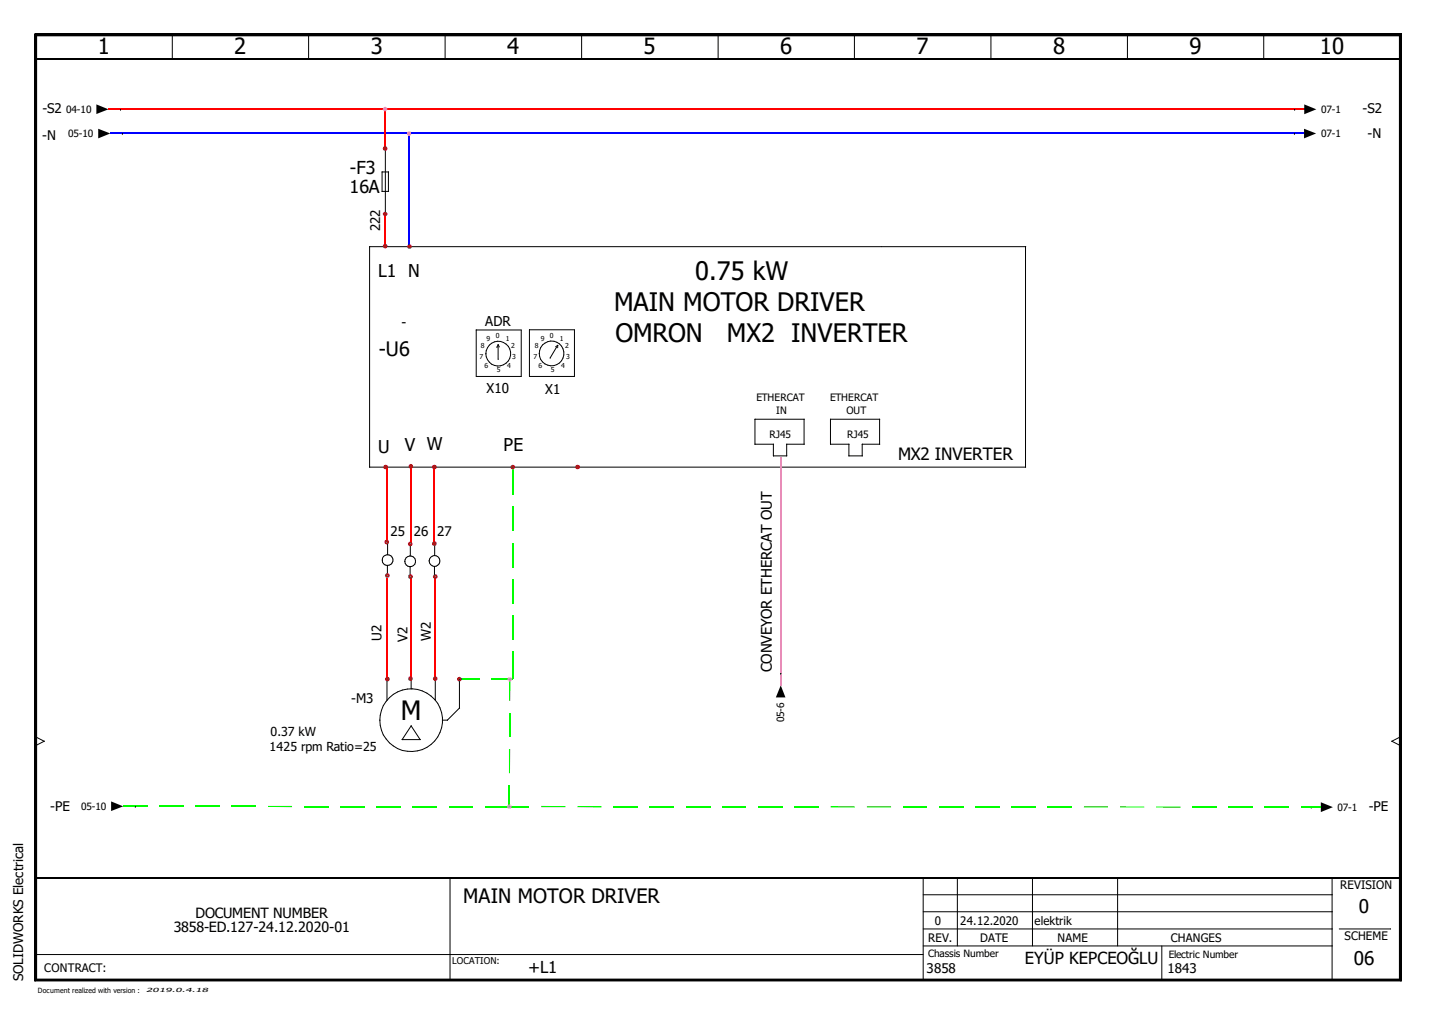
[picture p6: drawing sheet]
<svg xmlns="http://www.w3.org/2000/svg" width="297mm" height="210mm" viewBox="0 0 297 210" stroke-linecap="round" stroke-linejoin="round" font-family="sans-serif">
<path d="M0 0h297v209.9h-297z" fill="none" stroke="#fff" stroke-width=".21"/>
<g fill="none" stroke="#000" stroke-width=".21">
<path d="M7.2 7l.4 .4zM7.2 7h282.6zM7.2 7v195.9zM7.2 7h282.6v195.9h-282.6zM7.6 7.4h281.9zM7.6 7.4v195.1zM7.6 7.4h281.9v195.1h-281.9zM35.7 7.2l-.1 4.9M63.9 7.2l-.1 4.9M92.1 7.2v4.9M120.4 7.2l-.1 4.9M148.6 7.2l-.1 4.9"/>
<path d="M176.8 7.2l-.1 4.9M205 7.2v4.9M233.3 7.2l-.1 4.9M261.4 7.2v4.9M289.5 7.4v195.1zM289.8 7l-.3 .4zM289.8 7v195.9zM25.3 27.6h.1M267.8 27.6h.1M212.1 51v45.6M212.2 51h-135.7v45.6h135.7M98.5 68.2h9.3v9.7h-9.3z"/>
<path d="M100.5 73.2h.1M102.8 71.8h.1M103 71.3l.3 .5M103 71.3h.1M103 71.3l-.2 .5M103 71.7l.1 2.6M109.5 68.2h9.3v9.7h-9.3zM111.5 73.1h.1M115.1 71.8l-1.3 2.2M115.4 71.4l-.5 .3M115.4 71.4h.1M115.4 71.5v.4"/>
<path d="M115.4 71.5h.1M166.3 86.7v5.2M166.4 86.7h-10.2v5.2h3.8v2.4h2.8M166.4 91.9h-3.7v2.4M181.9 86.7v5.2M182 86.7h-10.2v5.2h3.8v2.4h2.8M182 91.9h-3.7v2.4M79.1 115.8h.1M80.1 117v1.8M80.1 117h.1M80.2 112.4v2.3M83.7 116.1h.1"/>
<path d="M84.9 117.2l-.1 1.8M84.9 112.6v2.4M88.8 116h.1M89.9 117.2v1.8M90 112.6l-.1 2.3M7.4 152.4l1.7 .9M9.1 153.3l-1.7 .9M9.1 153.3h.1M78.6 148.9h.1M80 140.5l.1 4.3M85 140.5v2M85 142.5h.1"/>
<path d="M85 150.1l1.9 2.9h-3.7zM85 150.1h.1M90 140.5l.1 4.3M91.5 148.9h1.1M95 146.4l-2.5 2.5M95 146.4h.1M95.1 140.5l-.1 5.9M287.9 153.3l1.8 .9M287.9 153.3h.1M289.6 152.4l-1.7 .9M28 166.8h.1M271.2 166.9h.1"/>
<path d="M7.4 197.4h183.6M93.1 181.5v21.2M191 195.6h84.6M191 192.1h84.6M191 188.6h84.6M191 185h84.6M191 181.5v21.2M198.1 181.5l-.1 14.1M213.6 181.5v14.1M231.2 181.5v14.1M240.3 195.6l.1 7.1M275.6 181.5l-.1 21.2"/>
<path d="M277 192.1h10.7M7.2 202.9h282.6zM7.6 202.5l-.4 .4zM7.6 202.5h281.9zM289.5 202.5l.3 .4z"/>
<circle cx="103.1" cy="73.1" r="2.56"/>
<circle cx="114.1" cy="73.1" r="2.56"/>
<circle cx="80.2" cy="115.8" r="1.11"/>
<circle cx="84.8" cy="116.1" r="1.11"/>
<circle cx="89.9" cy="116" r="1.12"/>
<circle cx="85.1" cy="148.9" r="6.5"/>
</g>
<path d="M7.2 7.2h282.6M7.2 202.7h282.6" fill="none" stroke="#000" stroke-width=".38"/>
<path d="M7.2 7l.4 .4zM289.8 7l-.3 .4zM20.3 26.6l2.5 1-2.5 1zM269.7 26.6l2.5 1-2.5 1zM23 165.7l2.5 1.1-2.5 .9zM273.2 165.9l2.5 1-2.5 1zM7.6 202.5l-.4 .4zM289.5 202.5l.3 .4z" fill="#000"/>
<path d="M7.4 7v195.9M7.4 12.1h282.2M289.6 7v195.9M7.4 181.5h282.2" fill="none" stroke="#000" stroke-width=".34"/>
<g fill="none" stroke="#0f0" stroke-width=".25">
<path d="M106.1 96.6v5.7M106.1 104.8v5M106.1 112.3v5M106.1 119.8v5M106.1 127.3v4.9M106.1 134.7v5.8M105.4 147.4v5M105.4 154.9v5M105.4 140.5v4.4M25.5 166.8h5M33 166.8h5M40.5 166.8h5"/>
<path d="M48 166.8h5M55.5 166.8h4.9M62.9 166.8h5M70.4 166.8h5M77.9 166.8h5M85.4 166.8h5M92.9 166.8h4.9M100.3 166.8h5.1M105.4 162.4v4.4"/>
</g>
<path d="M22.8 27.6h246.9M84.6 27.4v23.4" fill="none" stroke="#00f" stroke-width=".25"/>
<path d="M79.7 22.6v8.1M79.7 22.6h190.1M79.7 44.2v6.7M80 96.4v15.7M89.9 96.6v15.8M80.1 119.5v21M84.9 119.3v21M90 119.3v21" fill="none" stroke="#f00" stroke-width=".25"/>
<path d="M85 96.4v15.9" fill="none" stroke="#f00" stroke-width=".21"/>
<path d="M95.3 140.5h3.8M101.6 140.5h3.8" fill="none" stroke="#0f0" stroke-width=".21"/>
<path d="M105.4 140.4h.7v.2h-.7z" fill-rule="evenodd" fill="#0f0"/>
<g fill="none" stroke="#0f0" stroke-width=".25">
<path d="M105.4 166.8h4.1M112 166.8h5M119.4 166.8h5M126.9 166.8h5M134.4 166.8h5M141.9 166.8h5M149.4 166.8h4.9M156.8 166.8h5M164.3 166.8h5M171.8 166.8h5M179.3 166.9h5M186.8 166.9h5"/>
<path d="M194.3 166.9h5M201.8 166.9h5M209.3 166.9h4.9M216.7 166.9h5M224.2 166.9h5M231.7 166.9h5M239.2 166.9h5M246.7 166.9h5M254.2 166.9h5M261.6 166.9h5M269.1 166.9h4.1"/>
</g>
<path d="M24.9 22.6h.1M79 35.6h1.3v4h-1.3zM79.7 30.9l.1 13.3M267.8 22.6h.1M161.5 139.2h.1" fill="none" stroke="#000" stroke-width=".21"/>
<path d="M161.5 94.4v47.4" fill="none" stroke="#ff7fbf" stroke-width=".21"/>
<path d="M19.9 21.6l2.5 1-2.5 1zM269.8 21.6l2.5 1-2.5 1zM161.5 141.7l1 2.5h-2z" fill="#000"/>
<path d="M22.4 22.6h57.3" fill="none" stroke="#f00" stroke-width=".25"/>
<g fill="#a50000">
<path d="M119.5 96.6l.3-.4 .2 .4z"/>
<path d="M119.5 96.1l.3 .1-.3 .4z"/>
<path d="M119.1 96.2l.4-.1v.4z"/>
<path d="M119.1 96.2l.3 .4h-.4z"/>
<path d="M119 96.6h.4l-.3 .3z"/>
<path d="M119.4 96.6l.1 .5-.4-.2z"/>
<path d="M119.5 96.6l.3 .3-.3 .2z"/>
<path d="M119.5 96.6h.5l-.2 .3z"/>
<path d="M106.1 96.6l.3-.3 .2 .3z"/>
<path d="M106.1 96.1l.3 .2-.3 .3z"/>
<path d="M105.7 96.3l.4-.2v.5z"/>
<path d="M105.7 96.3l.3 .3h-.4z"/>
<path d="M105.6 96.6h.4l-.3 .3z"/>
<path d="M105.7 96.9l.4-.3v.5z"/>
<path d="M106.1 96.6l.3 .3-.3 .2z"/>
<path d="M106.1 96.6h.5l-.2 .3z"/>
</g>
<g fill="#ff7fdf">
<path d="M105.8 140.1l.2 .4h-.5z"/>
<path d="M105.4 140l.4 .1-.3 .4z"/>
<path d="M105.1 140.1l.3-.1v.4z"/>
<path d="M105.1 140.1l.3 .4h-.5z"/>
<path d="M104.9 140.5h.5l-.3 .3z"/>
<path d="M105.1 140.8l.3-.3v.5z"/>
<path d="M105.4 140.5l.4 .3-.4 .2z"/>
<path d="M105.5 140.5h.5l-.2 .3z"/>
<path d="M105.4 166.8l.3-.3 .2 .3z"/>
<path d="M105.4 166.3l.3 .2-.3 .3z"/>
<path d="M105 166.5l.4-.2v.5z"/>
<path d="M105 166.5l.3 .3h-.4z"/>
<path d="M104.9 166.8h.4l-.3 .4z"/>
<path d="M105.3 166.8l.1 .5-.4-.1z"/>
<path d="M105.4 166.8l.3 .4-.3 .1z"/>
<path d="M105.4 166.8h.5l-.2 .4z"/>
</g>
<g fill="#a50000">
<path d="M95.4 140.1l.1 .4h-.4z"/>
<path d="M95 140l.4 .1-.3 .3z"/>
<path d="M94.7 140.1l.3-.1v.4z"/>
<path d="M94.7 140.1l.3 .4h-.5z"/>
<path d="M94.5 140.5h.5l-.3 .3z"/>
<path d="M94.7 140.8l.3-.3v.5z"/>
<path d="M95 140.5l.4 .3-.4 .2z"/>
<path d="M95.1 140.5h.4l-.1 .3z"/>
<path d="M90.1 140.3l.3-.3 .1 .3z"/>
<path d="M90 139.8l.4 .2-.3 .3z"/>
<path d="M89.7 140l.3-.2v.5z"/>
<path d="M89.7 140l.3 .3h-.5z"/>
<path d="M89.5 140.3l.5 .1-.3 .3z"/>
<path d="M90 140.4v.4l-.3-.1z"/>
<path d="M90 140.4l.4 .3-.4 .1z"/>
<path d="M90.1 140.3h.4l-.1 .4z"/>
<path d="M90.4 118.9l.1 .4h-.4z"/>
<path d="M90 118.7l.4 .2-.3 .3z"/>
<path d="M89.7 118.9l.3-.2v.5z"/>
<path d="M89.7 118.9l.3 .4h-.5z"/>
<path d="M89.5 119.3h.5l-.3 .3z"/>
<path d="M90 119.3v.4l-.3-.1z"/>
<path d="M90 119.3l.4 .3-.4 .1z"/>
<path d="M90.1 119.3h.4l-.1 .3z"/>
<path d="M89.9 112.4l.3-.3 .1 .3z"/>
<path d="M89.9 111.9l.3 .2-.3 .3z"/>
<path d="M89.5 112.1l.4-.2v.5z"/>
<path d="M89.5 112.1l.3 .3h-.4z"/>
<path d="M89.4 112.4h.4l-.3 .4z"/>
<path d="M89.8 112.4l.1 .5-.4-.1z"/>
<path d="M89.9 112.4l.3 .4-.3 .1z"/>
<path d="M89.9 112.4h.4l-.1 .4z"/>
<path d="M89.9 96.5l.3-.3 .1 .4z"/>
<path d="M89.9 96.1l.3 .1-.3 .3z"/>
<path d="M89.5 96.2l.4-.1v.4z"/>
<path d="M89.5 96.2l.3 .3-.4 .1z"/>
<path d="M89.4 96.6h.4l-.3 .3z"/>
<path d="M89.5 96.9l.4-.3v.5z"/>
<path d="M89.9 96.6l.3 .3-.3 .2z"/>
<path d="M89.9 96.6h.4l-.1 .3z"/>
<path d="M85 96.4l.3-.3 .2 .3z"/>
<path d="M85 95.9l.3 .2-.3 .3z"/>
<path d="M84.6 96.1l.4-.2v.5z"/>
<path d="M84.6 96.1l.3 .3h-.4z"/>
<path d="M84.5 96.4l.5 .1-.4 .3z"/>
<path d="M84.6 96.8l.4-.3v.4z"/>
<path d="M85 96.5l.3 .3-.3 .1z"/>
<path d="M85 96.5l.5-.1-.2 .4z"/>
<path d="M85 140.3l.3-.3 .1 .3z"/>
<path d="M84.9 139.8l.4 .2-.3 .3z"/>
<path d="M84.5 140l.4-.2v.5z"/>
<path d="M84.5 140l.4 .3h-.5z"/>
<path d="M84.4 140.3l.5 .1-.4 .3z"/>
<path d="M84.5 140.7l.4-.3v.4z"/>
<path d="M84.9 140.4l.4 .3-.4 .1z"/>
<path d="M85 140.3h.4l-.1 .4z"/>
<path d="M85.3 118.9l.1 .4h-.4z"/>
<path d="M84.9 118.7l.4 .2-.3 .3z"/>
<path d="M84.5 118.9l.4-.2v.5z"/>
<path d="M84.5 118.9l.4 .4h-.5z"/>
<path d="M84.4 119.3h.5l-.4 .3z"/>
<path d="M84.9 119.3v.4l-.4-.1z"/>
<path d="M85 119.3l.3 .3-.4 .1z"/>
<path d="M85 119.3h.4l-.1 .3z"/>
<path d="M84.9 112.4l.3-.3 .1 .4z"/>
<path d="M84.9 112l.3 .1-.3 .3z"/>
<path d="M84.5 112.1l.4-.1v.4z"/>
<path d="M84.5 112.1l.3 .4h-.4z"/>
<path d="M84.4 112.5h.4l-.3 .4z"/>
<path d="M84.8 112.5l.1 .5-.4-.1z"/>
<path d="M84.9 112.5l.3 .4-.3 .1z"/>
<path d="M84.9 112.5h.4l-.1 .4z"/>
<path d="M85 50.6l.2 .4h-.5z"/>
<path d="M84.7 50.5l.3 .1-.3 .4z"/>
<path d="M84.4 50.6l.3-.1v.5z"/>
<path d="M84.4 50.6l.3 .4h-.5z"/>
<path d="M84.2 51h.5l-.3 .4z"/>
<path d="M84.7 51v.5l-.3-.1z"/>
<path d="M84.7 51.1l.3 .3-.3 .1z"/>
<path d="M84.7 51h.5l-.2 .4z"/>
</g>
<g fill="#ff7fdf">
<path d="M84.7 27.6l.3-.3 .1 .3z"/>
<path d="M84.6 27.1l.4 .2-.3 .3z"/>
<path d="M84.3 27.3l.3-.2v.5z"/>
<path d="M84.3 27.3l.3 .3h-.5z"/>
<path d="M84.1 27.6h.5l-.3 .4z"/>
<path d="M84.6 27.6v.5l-.3-.1z"/>
<path d="M84.6 27.7l.4 .3-.4 .1z"/>
<path d="M84.7 27.6h.4l-.1 .4z"/>
</g>
<g fill="#a50000">
<path d="M80.5 140.1l.1 .4h-.4z"/>
<path d="M80.1 140l.4 .1-.3 .3z"/>
<path d="M79.8 140.1l.3-.1v.4z"/>
<path d="M79.8 140.1l.3 .4h-.5z"/>
<path d="M79.6 140.5h.5l-.3 .3z"/>
<path d="M80.1 140.5v.5l-.3-.2z"/>
<path d="M80.1 140.5l.4 .3-.4 .2z"/>
<path d="M80.2 140.5h.4l-.1 .3z"/>
<path d="M80.5 118.7l.1 .3h-.4z"/>
<path d="M80.1 118.5l.4 .2-.3 .3z"/>
<path d="M79.8 118.7l.3-.2v.5z"/>
<path d="M79.8 118.7l.3 .3h-.5z"/>
<path d="M79.6 119h.5l-.3 .4z"/>
<path d="M80.1 119v.5l-.3-.1z"/>
<path d="M80.2 119l.3 .4-.4 .1z"/>
<path d="M80.2 119h.4l-.1 .4z"/>
<path d="M80 112.1l.3-.3 .2 .3z"/>
<path d="M80 111.6l.3 .2-.3 .3z"/>
<path d="M79.6 111.8l.4-.2v.5z"/>
<path d="M79.6 111.8l.4 .3h-.5z"/>
<path d="M79.5 112.1h.5l-.4 .3z"/>
<path d="M79.6 112.4l.4-.3v.5z"/>
<path d="M80 112.1l.3 .3-.3 .2z"/>
<path d="M80 112.1h.5l-.2 .3z"/>
<path d="M79.8 96.6l.3-.4 .2 .4z"/>
<path d="M79.8 96.1l.3 .1-.3 .4z"/>
<path d="M79.4 96.2l.4-.1v.4z"/>
<path d="M79.4 96.2l.3 .4h-.4z"/>
<path d="M79.3 96.6h.4l-.3 .3z"/>
<path d="M79.7 96.6l.1 .5-.4-.2z"/>
<path d="M79.8 96.6l.3 .3-.3 .2z"/>
<path d="M79.8 96.6h.5l-.2 .3z"/>
<path d="M79.7 50.8l.3-.3 .2 .4z"/>
<path d="M79.7 50.4l.3 .1-.3 .3z"/>
<path d="M79.3 50.5l.4-.1v.4z"/>
<path d="M79.3 50.5l.3 .4h-.4z"/>
<path d="M79.2 50.9h.4l-.3 .4z"/>
<path d="M79.6 50.9l.1 .5-.4-.1z"/>
<path d="M79.7 50.9l.3 .4-.3 .1z"/>
<path d="M79.7 50.9h.5l-.2 .4z"/>
<path d="M79.7 44.2l.3-.3 .2 .3z"/>
<path d="M79.7 43.8l.3 .1-.3 .3z"/>
<path d="M79.3 43.9l.4-.1v.4z"/>
<path d="M79.3 43.9l.3 .3h-.4z"/>
<path d="M79.2 44.2l.4 .1-.3 .3z"/>
<path d="M79.6 44.3l.1 .4-.4-.1z"/>
<path d="M79.7 44.3l.3 .3-.3 .1z"/>
<path d="M79.7 44.2h.5l-.2 .4z"/>
<path d="M80 30.4l.2 .3h-.5z"/>
<path d="M79.7 30.2l.3 .2-.3 .3z"/>
<path d="M79.3 30.4l.4-.2v.4z"/>
<path d="M79.3 30.4l.3 .3h-.4z"/>
<path d="M79.2 30.7h.4l-.3 .4z"/>
<path d="M79.6 30.7l.1 .5-.4-.1z"/>
<path d="M79.7 30.7l.3 .4-.3 .1z"/>
<path d="M79.7 30.7h.5l-.2 .4z"/>
</g>
<g fill="#ff7fdf">
<path d="M79.7 22.5l.3-.3 .2 .4z"/>
<path d="M79.7 22.1l.3 .1-.3 .3z"/>
<path d="M79.3 22.2l.4-.1v.4z"/>
<path d="M79.3 22.2l.3 .4h-.4z"/>
<path d="M79.2 22.6h.4l-.3 .3z"/>
<path d="M79.6 22.6l.1 .5-.4-.2z"/>
<path d="M79.7 22.6l.3 .3-.3 .2z"/>
<path d="M79.7 22.6h.5l-.2 .3z"/>
</g>
<text font-size="5.5" x="82.9" y="148.9">M</text>
<g font-size="5.3">
<text x="143.8" y="57.8">0.75 kW</text>
<text x="127" y="64.3">MAIN MOTOR DRIVER</text>
<text x="127.3" y="70.7">OMRON</text>
<text x="150.4" y="70.7">MX2 INVERTER</text>
</g>
<g font-size="4.6">
<text x="20.2" y="11.3">1</text>
<text x="48.5" y="11.3">2</text>
<text x="76.7" y="11.3">3</text>
<text x="104.9" y="11.3">4</text>
<text x="133.1" y="11.3">5</text>
<text x="161.4" y="11.3">6</text>
<text x="189.6" y="11.3">7</text>
<text x="217.8" y="11.3">8</text>
<text x="246" y="11.3">9</text>
<text x="273" y="11.3">10</text>
</g>
<g font-size="4.1">
<text x="78.4" y="73.6">-U6</text>
<text x="95.8" y="186.7">MAIN MOTOR DRIVER</text>
</g>
<g font-size="3.9">
<text x="281.1" y="188.8">0</text>
<text x="280" y="199.5">06</text>
</g>
<g font-size="3.7">
<text x="72.4" y="35.9">-F3</text>
<text x="72.3" y="39.8">16A</text>
</g>
<g font-size="3.6">
<text x="78.2" y="57.4">L1 N</text>
<text x="78.2" y="93.6">U</text>
<text x="83.7" y="93.2">V W</text>
<text x="104.2" y="93.3">PE</text>
</g>
<text font-size="3.5" x="185.8" y="95.1">MX2 INVERTER</text>
<g font-size="3.4">
<text x="109.3" y="201.1">+L1</text>
<text x="212" y="199.4">EYÜP KEPCEOĞLU</text>
</g>
<text font-size="3" x="159.6" y="139" transform="rotate(-90 159.6 139)">CONVEYOR ETHERCAT OUT</text>
<g font-size="2.9">
<text x="40.5" y="189.8">DOCUMENT NUMBER</text>
<text x="35.9" y="192.7">3858-ED.127-24.12.2020-01</text>
</g>
<g font-size="2.8">
<text x="83.1" y="67.6">-</text>
<text x="100.4" y="67.4">ADR</text>
<text x="100.6" y="81.3">X10</text>
<text x="112.8" y="81.4">X1</text>
</g>
<g font-size="2.7">
<text x="8.8" y="23.5">-S2</text>
<text x="281.9" y="23.3">-S2</text>
<text x="8.7" y="29">-N</text>
<text x="282.9" y="28.5">-N</text>
<text x="78.6" y="47.8" transform="rotate(-90 78.6 47.8)">222</text>
<text x="80.8" y="110.8">25 26 27</text>
<text x="78.9" y="132.5" transform="rotate(-90 78.9 132.5)">U2</text>
<text x="84.3" y="132.7" transform="rotate(-90 84.3 132.7)">V2</text>
<text x="89.2" y="132.6" transform="rotate(-90 89.2 132.6)">W2</text>
<text x="72.6" y="145.4">-M3</text>
<text x="10.4" y="167.6">-PE</text>
<text x="283.1" y="167.8">-PE</text>
<text x="4.8" y="202.9" transform="rotate(-90 4.8 202.9)">SOLIDWORKS Electrical</text>
<text x="191.7" y="201.1">3858</text>
<text x="241.5" y="201.3">1843</text>
</g>
<g font-size="2.6">
<text x="55.7" y="155.4">1425 rpm Ratio=25</text>
<text x="56" y="152.3">0.37 kW</text>
</g>
<g font-size="2.4">
<text x="277.2" y="183.9">REVISION</text>
<text x="193.4" y="191.3">0</text>
<text x="198.6" y="191.3">24.12.2020</text>
<text x="214" y="191.3">elektrik</text>
<text x="192" y="194.7">REV.</text>
<text x="202.7" y="194.7">DATE</text>
<text x="218.8" y="194.7">NAME</text>
<text x="242.2" y="194.7">CHANGES</text>
<text x="278.1" y="194.4">SCHEME</text>
<text x="9.1" y="200.9">CONTRACT:</text>
</g>
<g font-size="2.1">
<text x="13.7" y="23.3">04-10</text>
<text x="273.3" y="23.4">07-1</text>
<text x="14.1" y="28.4">05-10</text>
<text x="273.3" y="28.4">07-1</text>
<text x="156.5" y="83">ETHERCAT</text>
<text x="171.7" y="83">ETHERCAT</text>
<text x="160.6" y="85.5">IN</text>
<text x="175.1" y="85.5">OUT</text>
<text x="159.2" y="90.5">RJ45</text>
<text x="175.2" y="90.5">RJ45</text>
<text x="162.2" y="149.4" transform="rotate(-90 162.2 149.4)">05-6</text>
<text x="16.8" y="167.5">05-10</text>
<text x="276.7" y="167.7">07-1</text>
<text x="192" y="198">Chassis Number</text>
<text x="241.8" y="198.1">Electric Number</text>
</g>
<text font-size="1.9" x="93.5" y="199.3">LOCATION:</text>
<text font-size="1.5" x="7.8" y="205.3">Document realized with version :</text>
<g font-size="1.4">
<text x="100.7" y="70.6">9</text>
<text x="102.6" y="69.9">0</text>
<text x="104.6" y="70.6">1</text>
<text x="111.8" y="70.6">9</text>
<text x="113.7" y="69.9">0</text>
<text x="115.8" y="70.6">1</text>
<text x="99.2" y="74.3">7</text>
<text x="99.4" y="72">8</text>
<text x="100.2" y="76.2">6</text>
<text x="102.8" y="77">5</text>
<text x="104.9" y="76.2">4</text>
<text x="105.7" y="72">2</text>
<text x="105.9" y="74.3">3</text>
<text x="110.4" y="74.3">7</text>
<text x="110.6" y="72">8</text>
<text x="111.4" y="76.2">6</text>
<text x="114" y="77">5</text>
<text x="116.1" y="76.2">4</text>
<text x="116.9" y="72">2</text>
<text x="117.1" y="74.3">3</text>
</g>
<text font-size="1.2" x="30.3" y="205.2">2019.0.4.18</text>
</svg>
